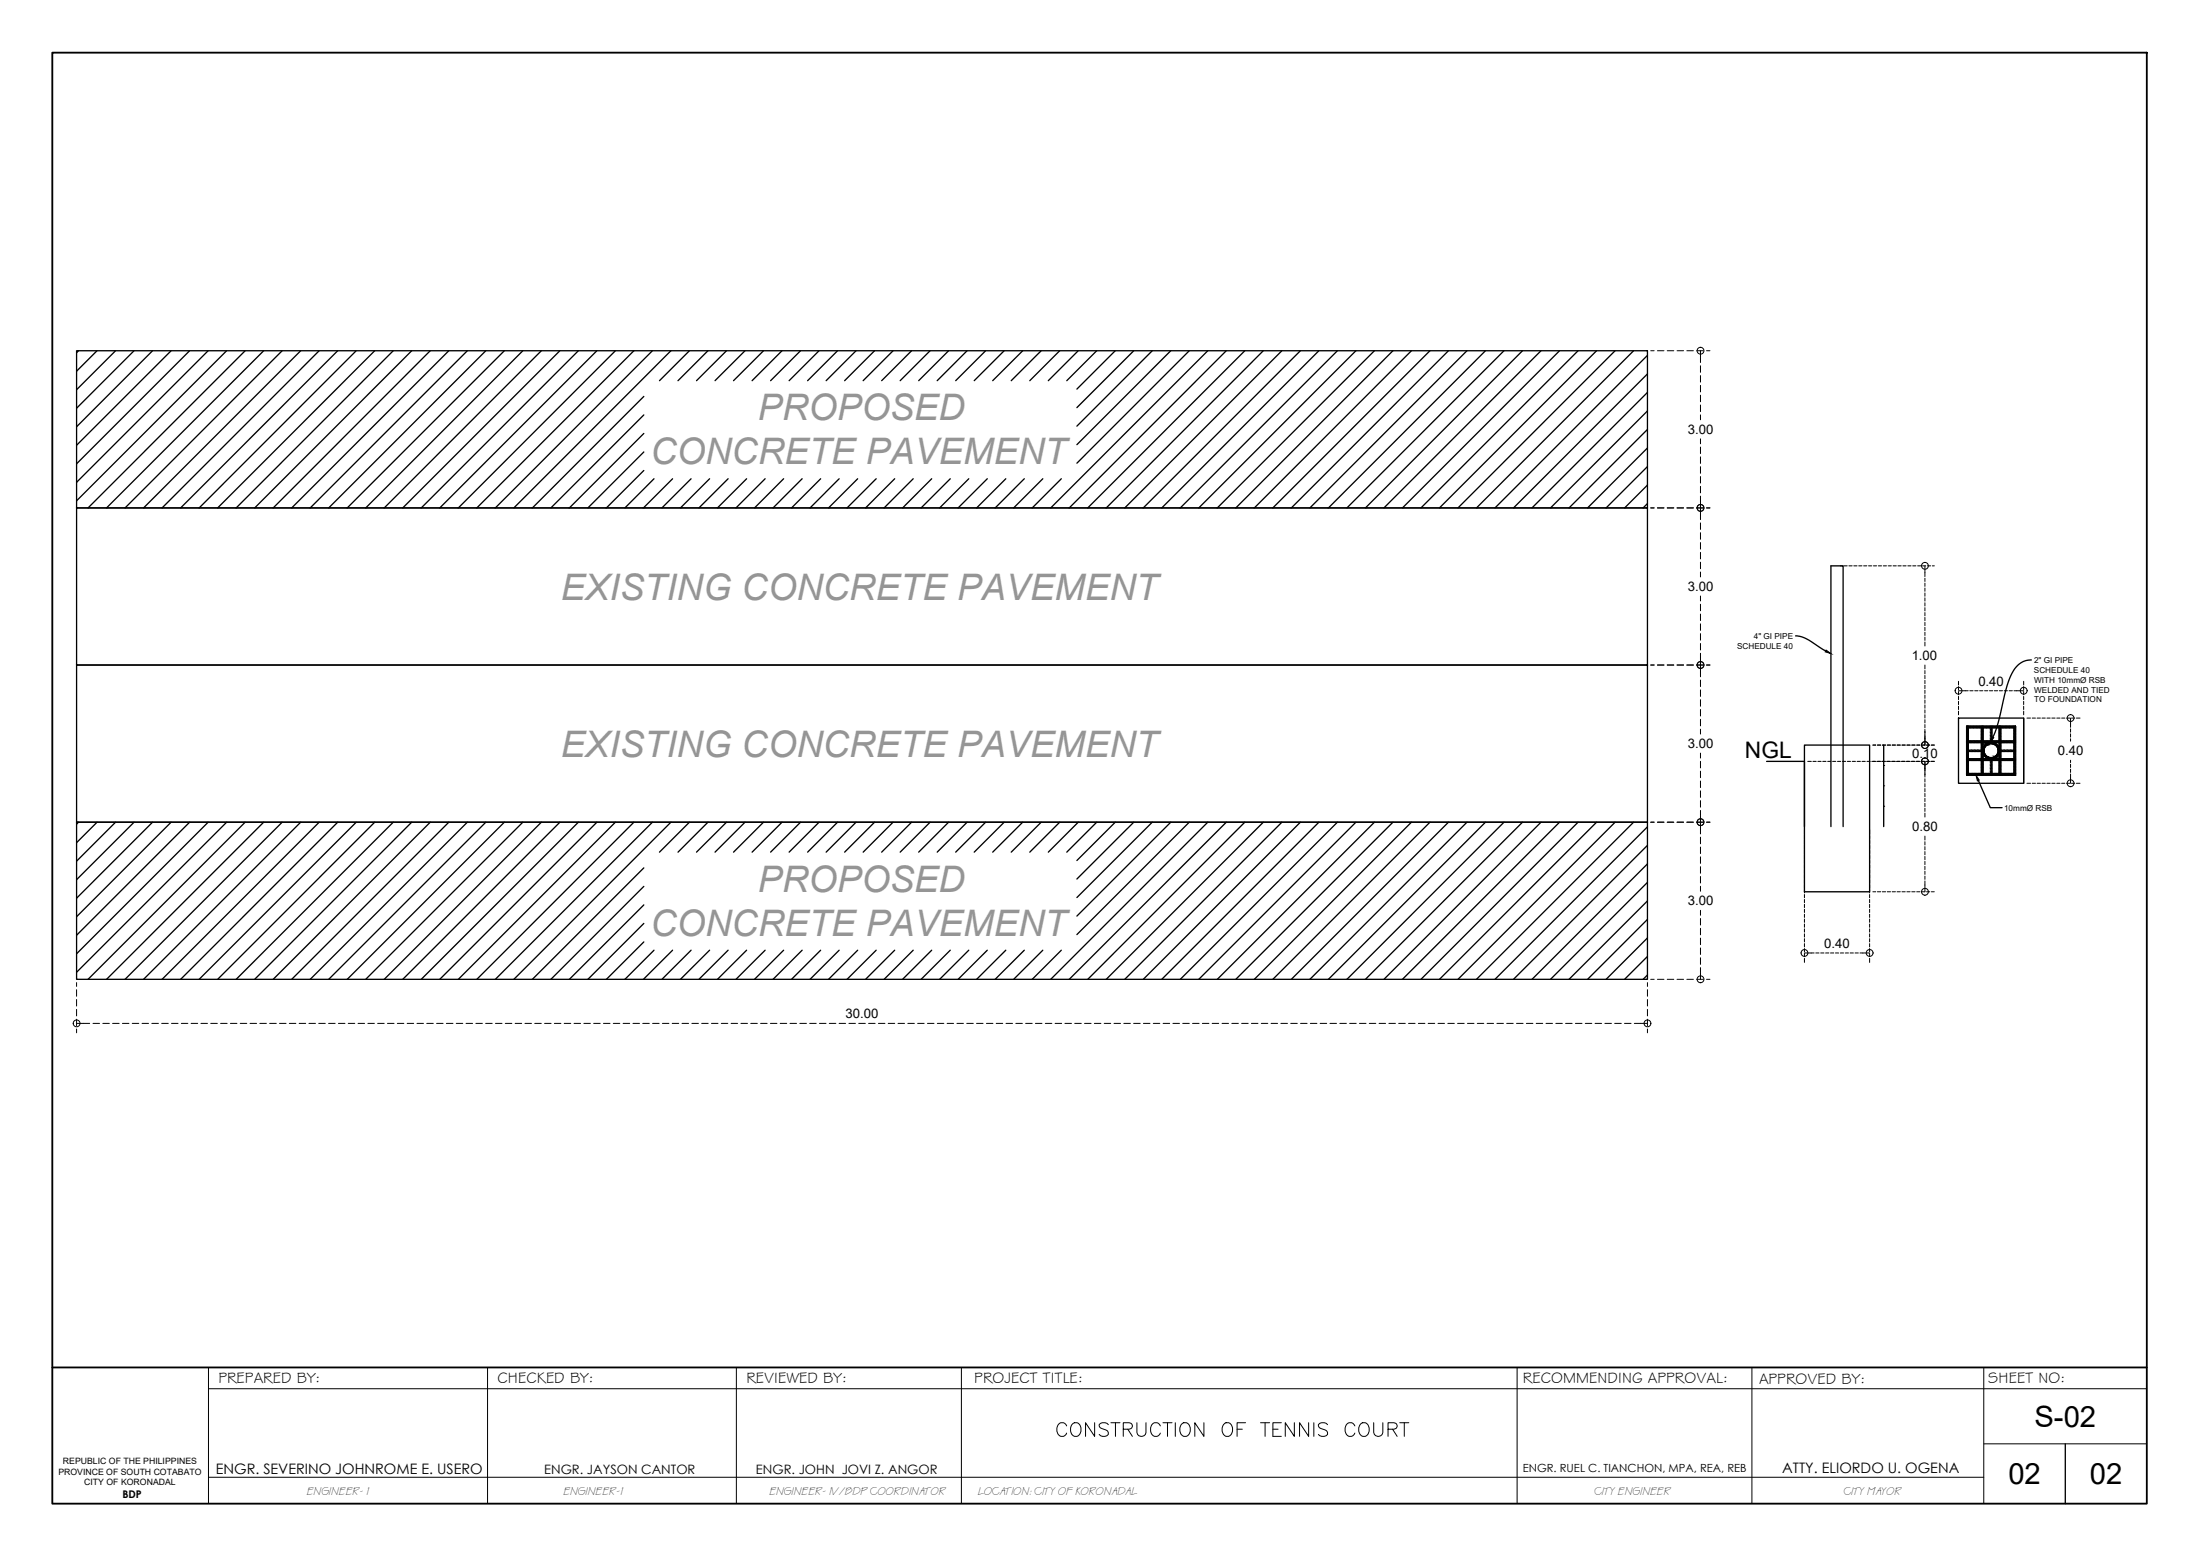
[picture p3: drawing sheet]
<svg xmlns="http://www.w3.org/2000/svg" width="420mm" height="297mm" viewBox="0 0 420 297" stroke-linecap="round" stroke-linejoin="round" font-family="sans-serif">
<!-- layer: 0 -->
<g fill="none" stroke="#000" stroke-width=".25">
<path d="M14.6 67h300v30h-300zM15 67l-.4 .3M18.5 67l-3.9 3.9M22.1 67l-7.5 7.4M25.6 67l-11 10.9M29.1 67l-14.5 14.5M32.7 67l-18.1 18M36.2 67l-21.6 21.5M39.8 67l-25.2 25.1M43.3 67l-28.7 28.6M46.8 67l-30 30M50.4 67l-30 30"/>
<path d="M53.9 67l-30 30M57.4 67l-30 30M61 67l-30 30M64.5 67l-30 30M68 67l-30 30M71.6 67l-30 30M75.1 67l-30 30M78.6 67l-30 30M82.2 67l-30 30M85.7 67l-30 30M89.2 67l-30 30M92.8 67l-30 30"/>
<path d="M96.3 67l-30 30M99.9 67l-30.1 30M103.4 67l-30 30M106.9 67l-30 30M110.5 67l-30 30M114 67l-30 30M117.5 67l-30 30M121.1 67l-30 30M123 75.7l-21.3 21.3M123 79.2l-17.8 17.8M124.6 67l-30 30M128.1 67l-30 30"/>
<path d="M131.7 67l-5.7 5.7M135.2 67l-5.7 5.7M138.7 67l-5.7 5.7M142.3 67l-5.7 5.7M145.8 67l-5.7 5.7M149.4 67l-5.8 5.7M152.9 67l-5.7 5.7M156.4 67l-5.7 5.7M160 67l-5.8 5.7M163.5 67l-5.7 5.7M167 67l-5.7 5.7M170.6 67l-5.8 5.7"/>
<path d="M174.1 67l-5.7 5.7M177.6 67l-5.7 5.7M181.2 67l-5.7 5.7M184.7 67l-5.7 5.7M188.2 67l-5.7 5.7M191.8 67l-5.7 5.7M195.3 67l-5.7 5.7M198.9 67l-5.8 5.7M202.4 67l-5.7 5.7M205.9 67l-5.7 5.7M209.5 67l-5.8 5.7M213 67l-7.3 7.3"/>
<path d="M216.5 67l-10.8 10.8M220.1 67l-14.4 14.4M223.6 67l-17.9 17.9M227.1 67l-21.4 21.4M230.7 67l-30 30M234.2 67l-30 30M237.7 67l-30 30M241.3 67l-30 30M244.8 67l-30 30M248.3 67l-30 30M251.9 67l-30 30M255.4 67l-30 30"/>
<path d="M259 67l-30.1 30M262.5 67l-30 30M266 67l-30 30M269.6 67l-30 30M273.1 67l-30 30M276.6 67l-30 30M280.2 67l-30 30M283.7 67l-30 30M287.2 67l-30 30M290.8 67l-30 30M294.3 67l-30 30M297.8 67l-30 30"/>
<path d="M301.4 67l-30 30M304.9 67l-30 30M308.5 67l-30.1 30M312 67l-30 30M314.6 67.8l-29.1 29.2M314.6 71.4l-25.5 25.6M314.6 74.9l-22 22.1M314.6 78.5l-18.5 18.5M14.6 97h300v30h-300zM123 82.7l-14.3 14.3M123 86.3l-10.7 10.7M123 89.8l-7.2 7.2"/>
<path d="M124.9 91.4l-5.6 5.6M128.4 91.4l-5.5 5.6M132 91.4l-5.6 5.6M135.5 91.4l-5.5 5.6M139.1 91.4l-5.6 5.6M142.6 91.4l-5.6 5.6M146.1 91.4l-5.5 5.6M149.7 91.4l-5.6 5.6M153.2 91.4l-5.6 5.6M156.7 91.4l-5.5 5.6M160.3 91.4l-5.6 5.6M163.8 91.4l-5.6 5.6"/>
<path d="M167.3 91.4l-5.5 5.6M170.9 91.4l-5.6 5.6M174.4 91.4l-5.6 5.6M177.9 91.4l-5.5 5.6M181.5 91.4l-5.6 5.6M185 91.4l-5.5 5.6M188.6 91.4l-5.6 5.6M192.1 91.4l-5.6 5.6M195.6 91.4l-5.5 5.6M199.2 91.4l-5.6 5.6M202.7 91.4l-5.6 5.6M314.6 82l-14.9 15"/>
<path d="M314.6 85.5l-11.4 11.5M314.6 89.1l-7.9 7.9M314.6 92.6l-4.3 4.4M314.6 96.1l-.8 .9M14.6 127h300v30h-300zM342.9 121.4a6.3 6.3 0 0 1 3.7 1.5l2.1 1.4M374 137.1h12.5v12.4h-12.5zM375.6 138.6h.3v9.4h-.3M375.6 138.6h.3v9.4h-.3zM375.6 138.6v9.4M375.6 138.6h9.3M375.8 138.6l-.2 .3"/>
<path d="M375.9 138.8l-.3 .3M375.9 139.1l-.3 .3M375.9 139.4l-.3 .3M375.9 139.7l-.3 .3M375.9 139.9l-.3 .3M376.1 138.6l-.3 .3M376.4 138.6l-.3 .3M376.7 138.6l-.4 .3M376.9 138.6l-.3 .3M377.2 138.6l-.3 .3M377.5 138.6l-.3 .3M377.8 138.6l-.4 .3"/>
<path d="M378 138.6l-.3 .3M378.3 138.6l-.3 .3M378.4 138.6v9.4h.3v-9.4v9.4M378.4 138.8l.2-.2-.3 .3M378.7 138.8l-.3 .3M378.7 139.1l-.3 .3M378.7 139.3l-.3 .4M378.7 139.6l-.3 .3M378.7 139.9l-.3 .3M378.9 138.6l-.4 .3M379.1 138.6l-.3 .3M379.4 138.6l-.3 .3"/>
<path d="M379.7 138.6l-.3 .3M380 138.6l-.4 .3M380.2 138.6l-.3 .3M380.4 138.6v3.1h-.3M380.4 139l-.3 .3M380.4 139.3l-.3 .3M380.4 139.5l-.3 .4M380.4 139.8l-.3 .3M380.5 138.6l-.4 .4M380.8 138.6l-.3 .3M381.1 138.6l-.4 .3M381.3 138.6l-.3 .3"/>
<path d="M381.6 138.6l-.3 .3M381.8 138.6h.3v9.4h-.3zM381.8 138.6v9.4M381.9 138.6l-.3 .3M382.1 139.2l-.3 .3M382.1 139.5l-.3 .3M382.1 139.8l-.3 .3M382.2 138.6l-.4 .4M382.4 138.6l-.6 .7M382.7 138.6l-.3 .3M383 138.6l-.3 .3M383.3 138.6l-.4 .3"/>
<path d="M383.5 138.6l-.3 .3M383.8 138.6l-.3 .3M384.1 138.6l-.3 .3M384.4 138.6l-.4 .3M384.9 138.6l-.3 .3M384.9 138.6v9.4h-.3v-9.4l-.3 .3M384.9 138.6h-9.3v.3h9.3M384.9 138.6v9.4M384.9 138.9l-.3 .3M384.9 139.2l-.3 .3M384.9 139.4l-.3 .3M384.9 139.7l-.3 .3"/>
<path d="M384.9 140l-.3 .3M386.5 137.1v12.4M388 126a4.1 4.1 0 0 0-3.9 2.9 22.7 22.7 0 0 0-1.5 5l-1 4.2-1 2.6M14.6 157h300v30h-300zM15 157l-.4 .3M18.5 157l-3.9 3.9M22.1 157l-7.5 7.4M25.6 157l-11 10.9M29.1 157l-14.5 14.5M32.7 157l-18.1 18M36.2 157l-21.6 21.5M39.8 157l-25.2 25.1"/>
<path d="M43.3 157l-28.7 28.6M46.8 157l-30 30M50.4 157l-30 30M53.9 157l-30 30M57.4 157l-30 30M61 157l-30 30M64.5 157l-30 30M68 157l-30 30M71.6 157l-30 30M75.1 157l-30 30M78.6 157l-30 30M82.2 157l-30 30"/>
<path d="M85.7 157l-30 30M89.2 157l-30 30M92.8 157l-30 30M96.3 157l-30 30M99.9 157l-30.1 30M103.4 157l-30 30M106.9 157l-30 30M110.5 157l-30 30M114 157l-30 30M117.5 157l-30 30M121.1 157l-30 30M124.6 157l-30 30"/>
<path d="M128.1 157l-30 30M131.7 157l-5.7 5.7M135.2 157l-5.7 5.7M138.7 157l-5.7 5.7M142.3 157l-5.7 5.7M145.8 157l-5.7 5.7M149.4 157l-5.8 5.7M152.9 157l-5.7 5.7M156.4 157l-5.7 5.7M160 157l-5.8 5.7M163.5 157l-5.7 5.7M167 157l-5.7 5.7"/>
<path d="M170.6 157l-5.8 5.7M174.1 157l-5.7 5.7M177.6 157l-5.7 5.7M181.2 157l-5.7 5.7M184.7 157l-5.7 5.7M188.2 157l-5.7 5.7M191.8 157l-5.7 5.7M195.3 157l-5.7 5.7M198.9 157l-5.8 5.7M202.4 157l-5.7 5.7M205.9 157l-5.7 5.7M209.5 157l-5.8 5.7"/>
<path d="M213 157l-7.3 7.3M216.5 157l-10.8 10.8M220.1 157l-14.4 14.3M223.6 157l-17.9 17.9M227.1 157l-21.4 21.4M230.7 157l-30 30M234.2 157l-30 30M237.7 157l-30 30M241.3 157l-30 30M244.8 157l-30 30M248.3 157l-30 30M251.9 157l-30 30"/>
<path d="M255.4 157l-30 30M259 157l-30.1 30M262.5 157l-30 30M266 157l-30 30M269.6 157l-30 30M273.1 157l-30 30M276.6 157l-30 30M280.2 157l-30 30M283.7 157l-30 30M287.2 157l-30 30M290.8 157l-30 30M294.3 157l-30 30"/>
<path d="M297.8 157l-30 30M301.4 157l-30 30M304.9 157l-30 30M308.5 157l-30.1 30M312 157l-30 30M314.6 157.8l-29.1 29.2M337.4 145.3h7.2v24.9h12.5v-28h-12.5v15.6M349.7 157.8v-49.8h2.3v49.8M359.7 142.2v15.6M375.6 144.9h9.3h-9.3v.3h9.3M375.6 148h9.3M375.6 147.7h.1"/>
<path d="M375.9 147.7l-.3 .3M375.9 140.2l-.3 .3M375.9 140.5l-.3 .3M375.9 140.8l-.3 .3M375.9 141l-.3 .3M375.9 141.3l-.3 .3M375.9 141.6l-.3 .3M375.9 141.9l-.3 .3M375.9 142.1l-.3 .3M375.9 142.4l-.3 .3M375.9 142.7l-.3 .3M375.9 143l-.3 .3"/>
<path d="M375.9 143.5l-.3 .3M375.9 143.8l-.3 .3M375.9 144.1l-.3 .3M375.9 144.3l-.3 .3M375.9 144.6l-.3 .3M375.9 145.4l-.3 .4M375.9 145.7l-.3 .3M375.9 146l-.3 .3M375.9 146.3l-.3 .3M375.9 146.5l-.3 .4M375.9 146.8l-.3 .3M375.9 147.1l-.3 .3"/>
<path d="M375.9 147.4l-.3 .3M375.9 147.6l-.3 .4M375.9 144.9l-.3 .3M376 143.1l-.4 .4M376.1 141.4l-.3 .3M376.2 147.7l-.3 .2M376.2 144.9l-.6 .6M376.3 143.1l-.3 .4M376.3 141.4l-.3 .3M376.4 147.7l-.3 .3M376.5 144.9l-.3 .3M376.5 143.1l-.3 .4"/>
<path d="M376.6 141.4l-.3 .3M376.7 147.7l-.3 .3M376.8 144.9l-.4 .3M376.8 143.1l-.3 .4M376.9 141.4l-.3 .3M377 147.7l-.3 .3M377 144.9l-.3 .3M377.1 143.1l-.3 .4M377.2 141.4l-.4 .3M377.3 147.7l-.4 .3M377.3 144.9l-.3 .3M377.4 143.1l-.3 .4"/>
<path d="M377.4 141.4l-.3 .3M377.5 147.7l-.3 .3M377.6 144.9l-.3 .3M377.6 143.1l-.3 .4M377.7 141.4l-.3 .3M377.8 147.7l-.3 .3M377.8 149l2.3 5.2h2.3M377.9 144.9l-.4 .3M377.9 143.1l-.3 .4M378 141.4l-.3 .3M378.1 147.7l-.3 .3M378.1 144.9l-.3 .3"/>
<path d="M378.2 143.1l-.3 .4M378.3 141.4l-.4 .3M378.4 147.7l-.4 .3M378.6 147.7l-.3 .3M378.7 143.1v.4h-3.1M378.7 141.3l-.5 .4M378.7 141.8l-.3 .3M378.7 142.1l-.3 .3M378.7 142.4l-.3 .3M378.7 142.6l-.3 .3M378.7 142.9l-.5 .6M378.7 143.2l-.3 .3"/>
<path d="M378.7 143.5l-.3 .3M378.7 143.7l-.3 .3M378.7 144l-.3 .3M378.7 144.3l-.3 .3M378.7 144.6l-.6 .6M378.7 144.8l-.3 .4M378.7 145.7l-.3 .3M378.7 145.9l-.3 .3M378.7 146.2l-.3 .3M378.7 146.5l-.3 .3M378.7 146.8l-.3 .3M378.7 147l-.3 .3"/>
<path d="M378.7 147.3l-.3 .3M378.7 147.6l-.3 .3M378.7 140.2l-.3 .3M378.7 140.4l-.3 .4M378.7 140.7l-.3 .3M378.7 141l-.3 .3M378.7 145.4l-.3 .3M378.8 141.4l-.4 .4M378.9 147.7l-.3 .3 .1-.1M379 144.9l-.6 .5M379.1 141.4l-.3 .3M379.2 147.7l-.3 .3"/>
<path d="M379.2 144.9l-.3 .3M379.4 141.4l-.4 .3M379.5 147.7l-.4 .3M379.5 144.9l-.3 .3M379.6 141.4l-.3 .3M379.7 147.7l-.3 .3M379.8 144.9l-.3 .3M379.9 141.4l-.3 .3M380 147.7l-.3 .3M380.1 144.9l-.3 .3M380.1 144.9h.3v3.1M380.1 145.1l.2-.2-.3 .3"/>
<path d="M380.3 147.7l-.3 .3M380.4 140.1l-.3 .3M380.4 140.4l-.3 .3M380.4 140.6l-.3 .4M380.4 140.9l-.3 .3M380.4 141.2l-.5 .5M380.4 145.1l-.3 .3M380.4 145.3l-.3 .3M380.4 145.6l-.3 .3M380.4 145.9l-.3 .3M380.4 146.2l-.3 .3M380.4 146.4l-.3 .3"/>
<path d="M380.4 146.7l-.3 .3M380.4 147l-.3 .3M380.4 147.3l-.3 .3M380.4 147.5l-.3 .3M380.5 141.4l-.4 .3M380.6 147.7l-.4 .3 .2-.2M380.6 144.9l-.3 .3M380.7 141.4l-.3 .3M380.8 147.7l-.3 .3M380.9 144.9l-.3 .3M381 141.4l-.3 .3M381.1 147.7l-.3 .3"/>
<path d="M381.2 144.9l-.3 .3M381.3 141.4l-.3 .3M381.4 147.7l-.3 .3M381.4 144.9l-.3 .3M381.6 141.4l-.4 .3M381.7 147.7l-.4 .3M381.7 144.9l-.3 .3M381.8 143.1v.4h3.1M381.9 147.7l-.3 .3M382 144.9l-.3 .3M382.1 140l-.3 .4M382.1 140.3l-.3 .3"/>
<path d="M382.1 140.6l-.3 .3M382.1 140.9l-.3 .3M382.1 141.1l-.6 .6M382.1 141.4l-.3 .3M382.1 141.7l-.3 .3M382.1 142l-.3 .3M382.1 142.2l-.3 .4M382.1 142.5l-.3 .3M382.1 142.8l-.3 .3M382.1 143.1l-.3 .3 .2-.3M382.1 143.3l-.3 .4M382.1 143.6l-.3 .3"/>
<path d="M382.1 143.9l-.3 .3M382.1 144.2l-.3 .3M382.1 144.4l-.3 .4M382.1 144.7l-.3 .3M382.1 145l-.3 .3M382.1 145.3l-.3 .3M382.1 145.5l-.3 .4M382.1 145.8l-.3 .3M382.1 146.1l-.3 .3M382.1 146.4l-.3 .3M382.1 146.6l-.3 .4M382.1 146.9l-.3 .3"/>
<path d="M382.1 147.2l-.3 .3M382.1 147.5l-.3 .3M382.2 147.7l-.3 .3 .2-.3M382.3 144.9l-.3 .3M382.3 143.1l-.3 .4M382.4 141.4l-.3 .3M382.5 147.7l-.3 .3M382.5 144.9l-.3 .3M382.6 143.1l-.3 .4M382.7 141.4l-.4 .3M382.8 147.7l-.4 .3M382.8 144.9l-.3 .3"/>
<path d="M382.9 143.1l-.3 .4M382.9 141.4l-.3 .3M383 147.7l-.3 .3M383.1 144.9l-.3 .3M383.1 143.1l-.3 .4M383.2 141.4l-.3 .3M383.3 147.7l-.3 .3M383.4 144.9l-.4 .3M383.4 143.1l-.3 .4M383.5 141.4l-.3 .3M383.6 147.7l-.3 .3M383.6 144.9l-.3 .3"/>
<path d="M383.7 143.1l-.3 .4M383.8 141.4l-.4 .3M383.9 147.7l-.3 .3M383.9 144.9l-.3 .3M384 143.1l-.3 .4M384 141.4l-.3 .3M384.1 147.7l-.3 .3M384.2 144.9l-.3 .3M384.2 143.1l-.3 .4M384.3 141.4l-.3 .3M384.4 147.7l-.3 .3M384.5 144.9l-.4 .3"/>
<path d="M384.5 143.1l-.3 .4M384.6 141.4l-.3 .3M384.7 148l.2-.3h-9.3v.3h9.3M384.7 145.2l.2-.3-.3 .4M384.7 144.9l-.3 .3M384.8 143.5l.1-.2-.3 .3M384.8 143.1l-.3 .4M384.9 141.4l-.4 .3M384.9 141.4h-9.3v.3h9.3h-9.3M384.9 144.7l-.3 .3M384.9 140.3l-.3 .3M384.9 140.5l-.3 .4"/>
<path d="M384.9 140.8l-.3 .3M384.9 141.1l-.3 .3M384.9 141.4l-.3 .3M384.9 141.6l-.3 .4M384.9 141.9l-.3 .3M384.9 142.2l-.3 .3M384.9 142.5l-.3 .3M384.9 142.7l-.3 .4M384.9 143l-.3 .3M384.9 143.6l-.3 .3M384.9 143.8l-.3 .4M384.9 144.1l-.3 .3"/>
<path d="M384.9 144.4l-.3 .3M384.9 145.2l-.3 .3M384.9 145.5l-.3 .3M384.9 145.8l-.3 .3M384.9 146l-.3 .4M384.9 146.3l-.3 .3M384.9 146.6l-.3 .3M384.9 146.9l-.3 .3M384.9 147.1l-.3 .4M384.9 147.4l-.5 .6M123 165.7l-21.3 21.3M123 169.2l-17.8 17.8"/>
<path d="M123 172.7l-14.3 14.3M123 176.3l-10.7 10.7M123 179.8l-7.2 7.2M314.6 161.4l-25.5 25.6M314.6 164.9l-22 22.1M314.6 168.5l-18.5 18.5M314.6 172l-14.9 15M314.6 175.5l-11.4 11.5M314.6 179.1l-7.9 7.9M124.9 181.4l-5.6 5.6M128.4 181.4l-5.5 5.6M132 181.4l-5.6 5.6"/>
<path d="M135.5 181.4l-5.5 5.6M139.1 181.4l-5.6 5.6M142.6 181.4l-5.6 5.6M146.1 181.4l-5.5 5.6M149.7 181.4l-5.6 5.6M153.2 181.4l-5.6 5.6M156.7 181.4l-5.5 5.6M160.3 181.4l-5.6 5.6M163.8 181.4l-5.6 5.6M167.3 181.4l-5.5 5.6M170.9 181.4l-5.6 5.6M174.4 181.4l-5.6 5.6"/>
<path d="M177.9 181.4l-5.5 5.6M181.5 181.4l-5.6 5.6M185 181.4l-5.5 5.6M188.6 181.4l-5.6 5.6M192.1 181.4l-5.6 5.6M195.6 181.4l-5.5 5.6M199.2 181.4l-5.6 5.6M202.7 181.4l-5.6 5.6M314.6 182.6l-4.3 4.4M314.6 186.1l-.8 .9M394.4 275.6v11.4"/>
<circle cx="380.3" cy="143.3" r="1.55"/>
<circle cx="380.3" cy="143.3" r="1.37"/>
</g>
<g fill="none" stroke="#000" stroke-width=".19">
<path d="M315.3 67h.6M316.5 67h1.3M318.4 67h1.3M320.3 67h1.2M322.2 67h1.2M324 67h1.3M324.8 67v2.2M324.8 69.8v1.3M324.8 71.7v1.2M324.8 73.6v1.2M324.8 75.4v1.3M324.8 77.3v1.3"/>
<path d="M324.8 79.2v.9M325.9 67h.7M315.3 97h.6M316.5 97h1.3M318.4 97h1.3M320.3 97h1.2M322.2 97h1.2M324 97h1.3M324.8 83.8v.9M324.8 85.3v1.3M324.8 87.2v1.3M324.8 89.1v1.2"/>
<path d="M324.8 91v1.2M324.8 92.8v1.3M324.8 94.7v4.5M324.8 99.8v1.3M325.9 97h.7M324.8 101.7v1.3M324.8 103.6v1.2M324.8 105.4v1.3M324.8 107.3v1.3M324.8 109.2v.9M324.8 113.8v.9M324.8 115.3v1.3"/>
<path d="M324.8 117.2v1.3M324.8 119.1v1.2M351.5 108h.3M352.2 108h.6M353.1 108h.6M354 108h.7M355 108h.6M355.9 108h.6M356.8 108h.7M357.8 108h.6M358.7 108h.6M359.7 108h.6"/>
<path d="M360.6 108h.6M361.5 108h.7M362.5 108h.6M363.4 108h.6M364.4 108h.6M365.3 108h.6M366.2 108h.7M367.2 108h.6M367.6 108v2.1M367.6 110.4v.6M367.6 111.3v.6M367.6 112.3v.6"/>
<path d="M367.6 113.2v.6M367.6 114.1v.7M367.6 115.1v.6M367.6 116v.6M367.6 116.9v.7M367.6 117.9v.6M367.6 118.8v.6M367.6 119.8v.6M368.1 108h.6M369 108h.4M315.3 127h.6M316.5 127h1.3"/>
<path d="M318.4 127h1.3M320.3 127h1.2M322.2 127h1.2M324 127h1.3M324.8 121v1.2M324.8 122.8v1.3M324.8 124.7v4.5M324.8 129.8v1.3M324.8 131.7v1.2M324.8 133.6v1.2M324.8 135.4v1.3M324.8 137.3v1.3"/>
<path d="M324.8 139.2v.9M325.9 127h.7M367.6 120.7v.6M367.6 121.6v.7M367.6 122.6v.7M367.6 127v.7M367.6 128v.6M367.6 128.9v.7M367.6 129.9v.6M367.6 130.8v.6M367.6 131.8v.6M367.6 132.7v.6"/>
<path d="M367.6 133.6v.7M367.6 134.6v.6M367.6 135.5v.6M367.6 136.4v.7M367.6 137.4v.6M367.6 138.3v.6M367.6 139.3v.8M374 130.1v.7M374 131.1v.6M374 132v.6M374 132.9v.7M374 133.9v.6"/>
<path d="M374 134.8v.7M374 135.8v.7M374 131.9h1.9M376.2 131.9h.6M377.1 131.9h.7M378.1 131.9h.6M379 131.9h.6M379.9 131.9h.7M380.9 131.9h.6M381.8 131.9h.6M382.8 131.9h.6M383.7 131.9h.6"/>
<path d="M384.6 131.9h1.9M386.5 130.1v.7M386.5 131.1v.6M386.5 132v.6M386.5 132.9v.7M386.5 133.9v.6M386.5 134.8v.7M386.5 135.8v.7M387.1 137.1h.7M388.1 137.1h.6M389 137.1h.7M390 137.1h.6"/>
<path d="M390.9 137.1h.7M391.9 137.1h.6M392.8 137.1h.6M393.7 137.1h.7M394.7 137.1h.6M395.4 137.1v1.7M395.4 139.1v.7M395.6 137.1h.6M396.5 137.1h.7M315.3 157h.6M316.5 157h1.3M318.4 157h1.3"/>
<path d="M320.3 157h1.2M322.2 157h1.2M324 157h1.3M324.8 143.8v.9M324.8 145.3v1.3M324.8 147.2v1.3M324.8 149.1v1.2M324.8 151v1.2M324.8 152.8v1.3M324.8 154.7v4.5M324.8 159.8v1.3M325.9 157h.7"/>
<path d="M344.6 158.4v.8M344.6 159.5v.6M345.2 145.3h.7M346.2 145.3h.7M347.2 145.3h.6M348.1 145.3h.6M349 145.3h.7M350 145.3h.6M350.9 145.3h.6M351.9 145.3h.6M352.8 145.3h.6M353.7 145.3h.7"/>
<path d="M354.7 145.3h.6M355.6 145.3h.6M356.6 145.3h.6M357.1 158.4v.8M357.1 159.5v.6M357.5 145.3h.7M357.7 142.2h.5M358.4 145.3h.8M358.6 142.2h.6M359.4 145.3h.7M359.5 142.2h.6M359.7 146.1h.1"/>
<path d="M359.7 150h.1M359.7 153.9h.1M360.3 145.3h.8M360.4 142.2h.7M361.2 145.3h.8M361.4 142.2h.6M362.2 145.3h.7M362.3 142.2h.6M363.1 145.3h.8M363.2 142.2h.7M364 145.3h.8M364.2 142.2h.6"/>
<path d="M365 145.3h.7M365.1 142.2h.6M365.9 145.3h.8M366.1 142.2h.6M366.9 145.3h.7M367 142.2h.6M367.6 140.2v2M367.6 145.3v3M367.6 148.7v.6M367.6 149.6v.6M367.6 150.5v.7M367.6 151.5v.6"/>
<path d="M367.6 152.4v.6M367.6 153.3v.7M367.6 154.3v.6M367.6 155.2v.8M367.6 159.6v.8M367.8 145.3h.8M367.9 142.2h.7M368.7 145.3h.7M368.9 142.2h.5M387.1 149.5h.7M388.1 149.5h.6M389 149.5h.7"/>
<path d="M390 149.5h.6M390.9 149.5h.7M391.9 149.5h.6M392.8 149.5h.6M393.7 149.5h.7M394.7 149.5h.6M395.4 140.1v.6M395.4 141v.5M395.4 145.1v.5M395.4 145.9v.6M395.4 146.8v.7M395.4 147.8v1.7"/>
<path d="M395.6 149.5h.6M396.5 149.5h.7M324.8 161.7v1.2M324.8 163.6v1.2M324.8 165.4v1.3M324.8 167.3v1.3M324.8 169.2v.9M324.8 173.8v.9M324.8 175.3v1.3M324.8 177.2v1.3M324.8 179.1v1.2M344.6 160.5v.6"/>
<path d="M344.6 161.4v.6M344.6 162.3v.6M344.6 163.3v.6M344.6 164.2v.6M344.6 165.1v.7M344.6 166.1v.6M344.6 167v.6M344.6 167.9v.7M344.6 168.9v.6M344.6 169.8v.7M344.6 170.8v.6M344.6 171.7v.6"/>
<path d="M344.6 172.6v.7M344.6 173.6v.6M344.6 174.5v.6M344.6 175.4v.7M344.6 176.4v.6M344.6 177.3v.6M344.6 178.3v.6M344.6 179.2v.6M357.1 160.5v.6M357.1 161.4v.6M357.1 162.3v.6M357.1 163.3v.6"/>
<path d="M357.1 164.2v.6M357.1 165.1v.7M357.1 166.1v.6M357.1 167v.6M357.1 167.9v.7M357.1 168.9v.6M357.1 169.8v.7M357.1 170.8v.6M357.1 171.7v.6M357.1 172.6v.7M357.1 173.6v.6M357.1 174.5v.6"/>
<path d="M357.1 175.4v.7M357.1 176.4v.6M357.1 177.3v.6M357.1 178.3v.6M357.1 179.2v.6M357.7 170.2h.5M358.6 170.2h.6M359.5 170.2h.6M360.4 170.2h.7M361.4 170.2h.6M362.3 170.2h.6M363.2 170.2h.7"/>
<path d="M364.2 170.2h.6M365.1 170.2h.6M366.1 170.2h.6M367 170.2h.6M367.6 160.7v.6M367.6 161.6v.6M367.6 162.6v.6M367.6 163.5v.6M367.6 164.4v.7M367.6 165.4v.6M367.6 166.3v.6M367.6 167.2v.7"/>
<path d="M367.6 168.2v2M367.9 170.2h.7M368.9 170.2h.5M14.6 187.6v.7M14.6 188.9v1.3M14.6 190.8v1.3M14.6 192.7v1.2M14.6 194.6v1.2M14.6 196.4v.8M14.6 195.4h2.5M17.8 195.4h1.2M19.6 195.4h1.3"/>
<path d="M21.5 195.4h1.3M23.4 195.4h1.2M25.3 195.4h1.2M27.1 195.4h1.3M29 195.4h1.3M30.9 195.4h1.2M32.8 195.4h1.2M34.6 195.4h1.3M36.5 195.4h1.3M38.4 195.4h1.2M40.2 195.4h1.3M42.1 195.4h1.3"/>
<path d="M44 195.4h1.3M45.9 195.4h1.2M47.8 195.4h1.2M49.6 195.4h1.3M51.5 195.4h1.3M53.4 195.4h1.2M55.3 195.4h1.2M57.1 195.4h1.3M59 195.4h1.3M60.9 195.4h1.2M62.7 195.4h1.3M64.6 195.4h1.3"/>
<path d="M66.5 195.4h1.3M68.4 195.4h1.2M70.3 195.4h1.2M72.1 195.4h1.3M74 195.4h1.3M75.9 195.4h1.2M77.8 195.4h1.2M79.6 195.4h1.3M81.5 195.4h1.3M83.4 195.4h1.2M85.2 195.4h1.3M87.1 195.4h1.3"/>
<path d="M89 195.4h1.3M90.9 195.4h1.2M92.8 195.4h1.2M94.6 195.4h1.3M96.5 195.4h1.3M98.4 195.4h1.2M100.3 195.4h1.2M102.1 195.4h1.3M104 195.4h1.3M105.9 195.4h1.2M107.7 195.4h1.3M109.6 195.4h1.3"/>
<path d="M111.5 195.4h1.3M113.4 195.4h1.2M115.3 195.4h1.2M117.1 195.4h1.3M119 195.4h1.3M120.9 195.4h1.2M122.8 195.4h1.2M124.6 195.4h1.3M126.5 195.4h1.3M128.4 195.4h1.2M130.2 195.4h1.3M132.1 195.4h1.3"/>
<path d="M134 195.4h1.3M135.9 195.4h1.2M137.8 195.4h1.2M139.6 195.4h1.3M141.5 195.4h1.3M143.4 195.4h1.2M145.3 195.4h1.2M147.1 195.4h1.3M149 195.4h1.3M150.9 195.4h1.2M152.7 195.4h1.3M154.6 195.4h1.3"/>
<path d="M156.5 195.4h1.3M158.4 195.4h1.2M160.3 195.4h1.2M162.1 195.4h1.3M164 195.4h1.3M165.9 195.4h1.2M167.8 195.4h1.2M169.6 195.4h1.3M171.5 195.4h1.3M173.4 195.4h1.2M175.2 195.4h1.3M177.1 195.4h1.3"/>
<path d="M179 195.4h1.3M180.9 195.4h1.2M182.8 195.4h1.2M184.6 195.4h1.3M186.5 195.4h1.2M188.4 195.4h1.2M190.3 195.4h1.2M192.1 195.4h1.3M194 195.4h1.3M195.9 195.4h1.2M197.7 195.4h1.3M199.6 195.4h1.3"/>
<path d="M201.5 195.4h1.3M203.4 195.4h1.2M205.3 195.4h1.2M207.1 195.4h1.3M209 195.4h1.2M210.9 195.4h1.2M212.8 195.4h1.2M214.6 195.4h1.3M216.5 195.4h1.3M218.4 195.4h1.2M220.2 195.4h1.3M222.1 195.4h1.3"/>
<path d="M224 195.4h1.3M225.9 195.4h1.2M227.8 195.4h1.2M229.6 195.4h1.3M231.5 195.4h1.2M233.4 195.4h1.2M235.3 195.4h1.2M237.1 195.4h1.3M239 195.4h1.3M240.9 195.4h1.2M242.7 195.4h1.3M244.6 195.4h1.3"/>
<path d="M246.5 195.4h1.3M248.4 195.4h1.2M250.3 195.4h1.2M252.1 195.4h1.3M254 195.4h1.2M255.9 195.4h1.2M257.8 195.4h1.2M259.6 195.4h1.3M261.5 195.4h1.3M263.4 195.4h1.2M265.3 195.4h1.2M267.1 195.4h1.3"/>
<path d="M269 195.4h1.3M270.9 195.4h1.2M272.8 195.4h1.2M274.6 195.4h1.3M276.5 195.4h1.2M278.4 195.4h1.2M280.3 195.4h1.2M282.1 195.4h1.3M284 195.4h1.3M285.9 195.4h1.2M287.8 195.4h1.2M289.6 195.4h1.3"/>
<path d="M291.5 195.4h1.3M293.4 195.4h1.2M295.3 195.4h1.2M297.1 195.4h1.3M299 195.4h1.2M300.9 195.4h1.2M302.8 195.4h1.2M304.6 195.4h1.3M306.5 195.4h1.3M308.4 195.4h1.2M310.3 195.4h1.2M312.1 195.4h2.5"/>
<path d="M314.6 187.6v.7M314.6 188.9v1.3M314.6 190.8v1.3M314.6 192.7v1.2M314.6 194.6v1.2M314.6 196.4v.8M315.3 187h.6M316.5 187h1.3M318.4 187h1.3M320.3 187h1.2M322.2 187h1.2M324 187h1.3"/>
<path d="M324.8 181v1.2M324.8 182.8v1.3M324.8 184.7v2.3M325.9 187h.7M344.6 180.1v.7M344.6 181.1v.6M344.6 182v.6M344.6 183v.7M344.6 181.9h1.9M346.8 181.9h.6M347.7 181.9h.6M348.6 181.9h.7"/>
<path d="M349.6 181.9h.6M350.5 181.9h.7M351.5 181.9h.6M352.4 181.9h.6M353.3 181.9h.7M354.3 181.9h.6M355.2 181.9h1.9M357.1 180.1v.7M357.1 181.1v.6M357.1 182v.6M357.1 183v.7"/>
<circle cx="324.8" cy="67" r=".65"/>
<circle cx="324.8" cy="97" r=".65"/>
<circle cx="367.6" cy="108" r=".65"/>
<circle cx="324.8" cy="126.9" r=".65"/>
<circle cx="374" cy="131.9" r=".65"/>
<circle cx="386.5" cy="131.9" r=".65"/>
<circle cx="395.4" cy="137.1" r=".65"/>
<circle cx="324.8" cy="157" r=".65"/>
<circle cx="367.6" cy="145.3" r=".65"/>
<circle cx="367.6" cy="142.2" r=".65"/>
<circle cx="395.4" cy="149.5" r=".65"/>
<circle cx="367.6" cy="170.2" r=".65"/>
<circle cx="14.6" cy="195.4" r=".65"/>
<circle cx="314.6" cy="195.4" r=".65"/>
<circle cx="324.8" cy="186.9" r=".65"/>
<circle cx="344.6" cy="181.9" r=".65"/>
<circle cx="357.1" cy="181.9" r=".65"/>
</g>
<!-- layer: E - Text -->
<path d="M10 10.1h400v276.9h-400zM10 261h400" fill="none" stroke="#000" stroke-width=".35"/>
<path d="M39.8 265.1h370.2M39.8 261v26M93.1 261v26M140.6 261v26M183.6 261v26M289.7 261v26M334.6 261v26M378.9 261v26M378.9 275.6h31.1M39.8 282h339.1" fill="none" stroke="#000" stroke-width=".19"/>
<!-- layer: 0 -->
<g fill="#000" stroke="#000" stroke-width=".19">
<path d="M348.8 124.1l.9 .7-1.1-.4zM377.4 148l.6 .9-.4 .2zM379.8 144.8h.9zM380 141.8h.5zM380.4 140.7l.4 .1-.7 .9z"/>
<path d="M378.7 143.1h.2zM378.7 143.1h.2z"/>
<path d="M378.7 143.3l.2 .2v-.2zM378.7 143.3l.2 .2h-.2z"/>
<path d="M378.7 143.1l.2 .2v-.2zM378.7 143.1l.2 .2h-.2z"/>
<path d="M378.7 143.5h.2zM378.7 143.5h.2z"/>
<path d="M378.7 143.5l.3 .3-.1-.3zM378.7 143.5l.3 .3h-.2z"/>
<path d="M378.8 142.8l.1 .3 .1-.3zM378.8 142.8l.1 .3h-.2z"/>
<path d="M378.8 143.8h.2zM378.8 143.8h.2z"/>
<path d="M378.8 142.8h.2zM378.8 142.8h.2z"/>
<path d="M378.8 143.8l.3 .2-.1-.2zM378.8 143.8l.3 .2h-.2z"/>
<path d="M378.9 142.6l.1 .2 .1-.2zM378.9 142.6l.1 .2h-.2z"/>
<path d="M378.9 144h.2zM378.9 144h.2z"/>
<path d="M378.9 142.6h.2zM378.9 142.6h.2z"/>
<path d="M378.9 144l.3 .2-.1-.2zM378.9 144l.3 .2h-.2z"/>
<path d="M379 142.4l.1 .2 .1-.2zM379 142.4l.1 .2h-.2z"/>
<path d="M379 144.2h.2zM379 144.2h.2z"/>
<path d="M379 142.4h.2zM379 142.4h.2z"/>
<path d="M379 144.2l.4 .2zM379 144.2l.4 .2z"/>
<path d="M379.1 142.3l.1 .1 .2-.1zM379.1 142.3l.1 .1h-.2z"/>
<path d="M379.1 144.4h.4zM379.1 144.4h.4z"/>
<path d="M379.2 142.2h.3zM379.2 142.2l.2 .1z"/>
<path d="M379.2 144.4l.4 .1zM379.2 144.4l.4 .1z"/>
<path d="M379.3 142.1h.3zM379.2 142.2h.3z"/>
<path d="M379.3 144.5l.4 .1zM379.3 144.5l.4 .1z"/>
<path d="M379.3 142h.4zM379.3 142.1h.3z"/>
<path d="M379.3 144.6h.5zM379.3 144.6h.5z"/>
<path d="M379.8 144.8h.7zM380 144.8h.5z"/>
<path d="M379.4 142h.4zM379.3 142h.4z"/>
<path d="M379.4 144.6h.6zM379.4 144.6h.6z"/>
<path d="M379.5 142h.5zM379.4 142h.4z"/>
<path d="M379.5 144.6l.8 .1zM379.5 144.6l.8 .1z"/>
<path d="M379.5 141.9h.8zM379.5 142h.5z"/>
<path d="M380 141.8h.7zM379.8 141.8h.9z"/>
<path d="M379.8 141.8l1.2 .1zM379.6 141.9h1.4z"/>
<path d="M379.6 141.9h1.4zM379.5 141.9h1.5z"/>
<path d="M379.6 144.7h1.4zM379.6 144.7l1.1 .1z"/>
<path d="M380.3 141.9l.7 .1zM380.3 141.9l.7 .1z"/>
<path d="M379.5 144.7h1.5zM379.5 144.7h1.5z"/>
<path d="M380.5 142h.6zM380.5 142h.6z"/>
<path d="M380.5 144.6h.5zM380.3 144.7h.7z"/>
<path d="M380.7 142h.5zM380.7 142h.5z"/>
<path d="M380.7 144.6h.4zM380.5 144.6h.5z"/>
<path d="M380.8 142l.5 .1zM380.8 142l.5 .1z"/>
<path d="M380.8 144.6h.4zM380.7 144.6h.4z"/>
<path d="M380.9 142.1l.5 .1zM380.9 142.1l.5 .1z"/>
<path d="M380.9 144.5h.4zM380.8 144.6h.4z"/>
<path d="M381.1 142.2l.3 .1zM381.1 142.2l.3 .1z"/>
<path d="M381.1 144.4h.3zM380.9 144.5h.4z"/>
<path d="M381.1 142.3l.4 .1zM381.1 142.3l.4 .1z"/>
<path d="M381.1 144.4h.3zM381.1 144.4h.3z"/>
<path d="M381.3 142.4h.2zM381.3 142.4h.2z"/>
<path d="M381.3 144.2l.1 .2 .1-.2zM381.3 144.2l.1 .2h-.3z"/>
<path d="M381.3 142.4l.3 .2-.1-.2zM381.3 142.4l.3 .2z"/>
<path d="M381.3 144.2h.2zM381.3 144.2h.2z"/>
<path d="M381.6 143.1h.2zM381.6 143.1h.2z"/>
<path d="M381.4 142.6h.3zM381.4 142.6h.3z"/>
<path d="M381.4 144l.1 .2 .1-.2zM381.4 144l.1 .2h-.2z"/>
<path d="M381.4 142.6l.3 .2v-.2zM381.4 142.6l.3 .2h-.2z"/>
<path d="M381.4 144h.3zM381.4 144h.2z"/>
<path d="M381.5 142.8h.2zM381.5 142.8h.2z"/>
<path d="M381.6 142.8l.2 .3-.1-.3zM381.6 142.8l.2 .3h-.2z"/>
<path d="M381.6 143.8h.1zM381.6 143.8h.1z"/>
<path d="M381.5 143.8l.2 .2v-.2zM381.5 143.8l.2 .2h-.3z"/>
<path d="M381.6 143.1l.2 .2v-.2zM381.6 143.1l.2 .2h-.2z"/>
<path d="M381.6 143.5h.2zM381.6 143.5h.2z"/>
<path d="M381.6 143.5l.1 .3 .1-.3zM381.6 143.5l.1 .3h-.1z"/>
<path d="M381.6 143.3l.2 .2v-.2zM381.6 143.3l.2 .2h-.2z"/>
</g>
<g font-size="7" fill="#939598">
<text x="144.7" y="80.2">PROPOSED</text>
<text x="124.2" y="88.7">CONCRETE PAVEMENT</text>
<text x="107.1" y="114.5">EXISTING CONCRETE PAVEMENT</text>
<text x="107.1" y="144.5">EXISTING CONCRETE PAVEMENT</text>
<text x="144.7" y="170.2">PROPOSED</text>
<text x="124.2" y="178.7">CONCRETE PAVEMENT</text>
</g>
<text font-size="6.2" x="200.7" y="275.5">CONSTRUCTION OF TENNIS COURT</text>
<g font-size="5.6">
<text x="388.5" y="272.4">S-02</text>
<text x="383.6" y="283.3">02</text>
<text x="399.1" y="283.3">02</text>
</g>
<text font-size="4.3" x="333.2" y="144.7">NGL</text>
<g font-size="3">
<text x="95" y="263.9">CHECKED BY:</text>
<text x="142.5" y="263.9">REVIEWED BY:</text>
<text x="186.1" y="263.9">PROJECT TITLE:</text>
<text x="290.9" y="263.9">RECOMMENDING APPROVAL:</text>
<text x="41.7" y="264.1">PREPARED BY:</text>
<text x="335.9" y="264.1">APPROVED BY:</text>
<text x="379.7" y="264.1">SHEET NO:</text>
</g>
<g font-size="2.7">
<text x="41.2" y="281.4">ENGR. SEVERINO JOHNROME E. USERO</text>
<text x="340.4" y="281.2">ATTY. ELIORDO U. OGENA</text>
</g>
<g font-size="2.5">
<text x="322.3" y="82.8">3.00</text>
<text x="322.3" y="112.8">3.00</text>
<text x="365.1" y="126">1.00</text>
<text x="377.8" y="130.9">0.40</text>
<text x="322.3" y="142.8">3.00</text>
<text x="365.2" y="144.7">0.10</text>
<text x="393" y="144.2">0.40</text>
<text x="365.2" y="158.7">0.80</text>
<text x="322.3" y="172.8">3.00</text>
<text x="348.4" y="181">0.40</text>
<text x="161.5" y="194.4">30.00</text>
<text x="103.9" y="281.3">ENGR. JAYSON CANTOR</text>
<text x="144.4" y="281.3">ENGR. JOHN JOVI Z. ANGOR</text>
</g>
<text font-size="2.1" x="290.8" y="281">ENGR. RUEL C. TIANCHON, MPA, REA, REB</text>
<text font-size="2" x="23.4" y="286">BDP</text>
<g font-size="1.8">
<text x="58.6" y="285.4">ENGINEER- 1</text>
<text x="107.7" y="285.4">ENGINEER-1</text>
<text x="147" y="285.4">ENGINEER- 1V/BDP COORDINATOR</text>
<text x="186.8" y="285.3">LOCATION: CITY OF KORONADAL</text>
<text x="304.6" y="285.3">CITY ENGINEER</text>
<text x="352.2" y="285.3">CITY MAYOR</text>
</g>
<g font-size="1.7">
<text x="11.1" y="281.5">PROVINCE OF SOUTH COTABATO</text>
<text x="12" y="279.5">REPUBLIC OF THE PHILIPPINES</text>
<text x="16.1" y="283.5">CITY OF KORONADAL</text>
</g>
<g font-size="1.6">
<text x="331.7" y="123.8">SCHEDULE 40</text>
<text x="334.9" y="122">4&quot; GI PIPE</text>
<text x="388.4" y="128.4">SCHEDULE 40</text>
<text x="388.5" y="126.6">2&quot; GI PIPE</text>
<text x="388.5" y="130.3">WITH 10mmØ RSB</text>
<text x="388.5" y="134.1">TO FOUNDATION</text>
<text x="388.5" y="132.2">WELDED AND TIED</text>
<text x="382.7" y="154.8">10mmØ RSB</text>
</g>
</svg>
